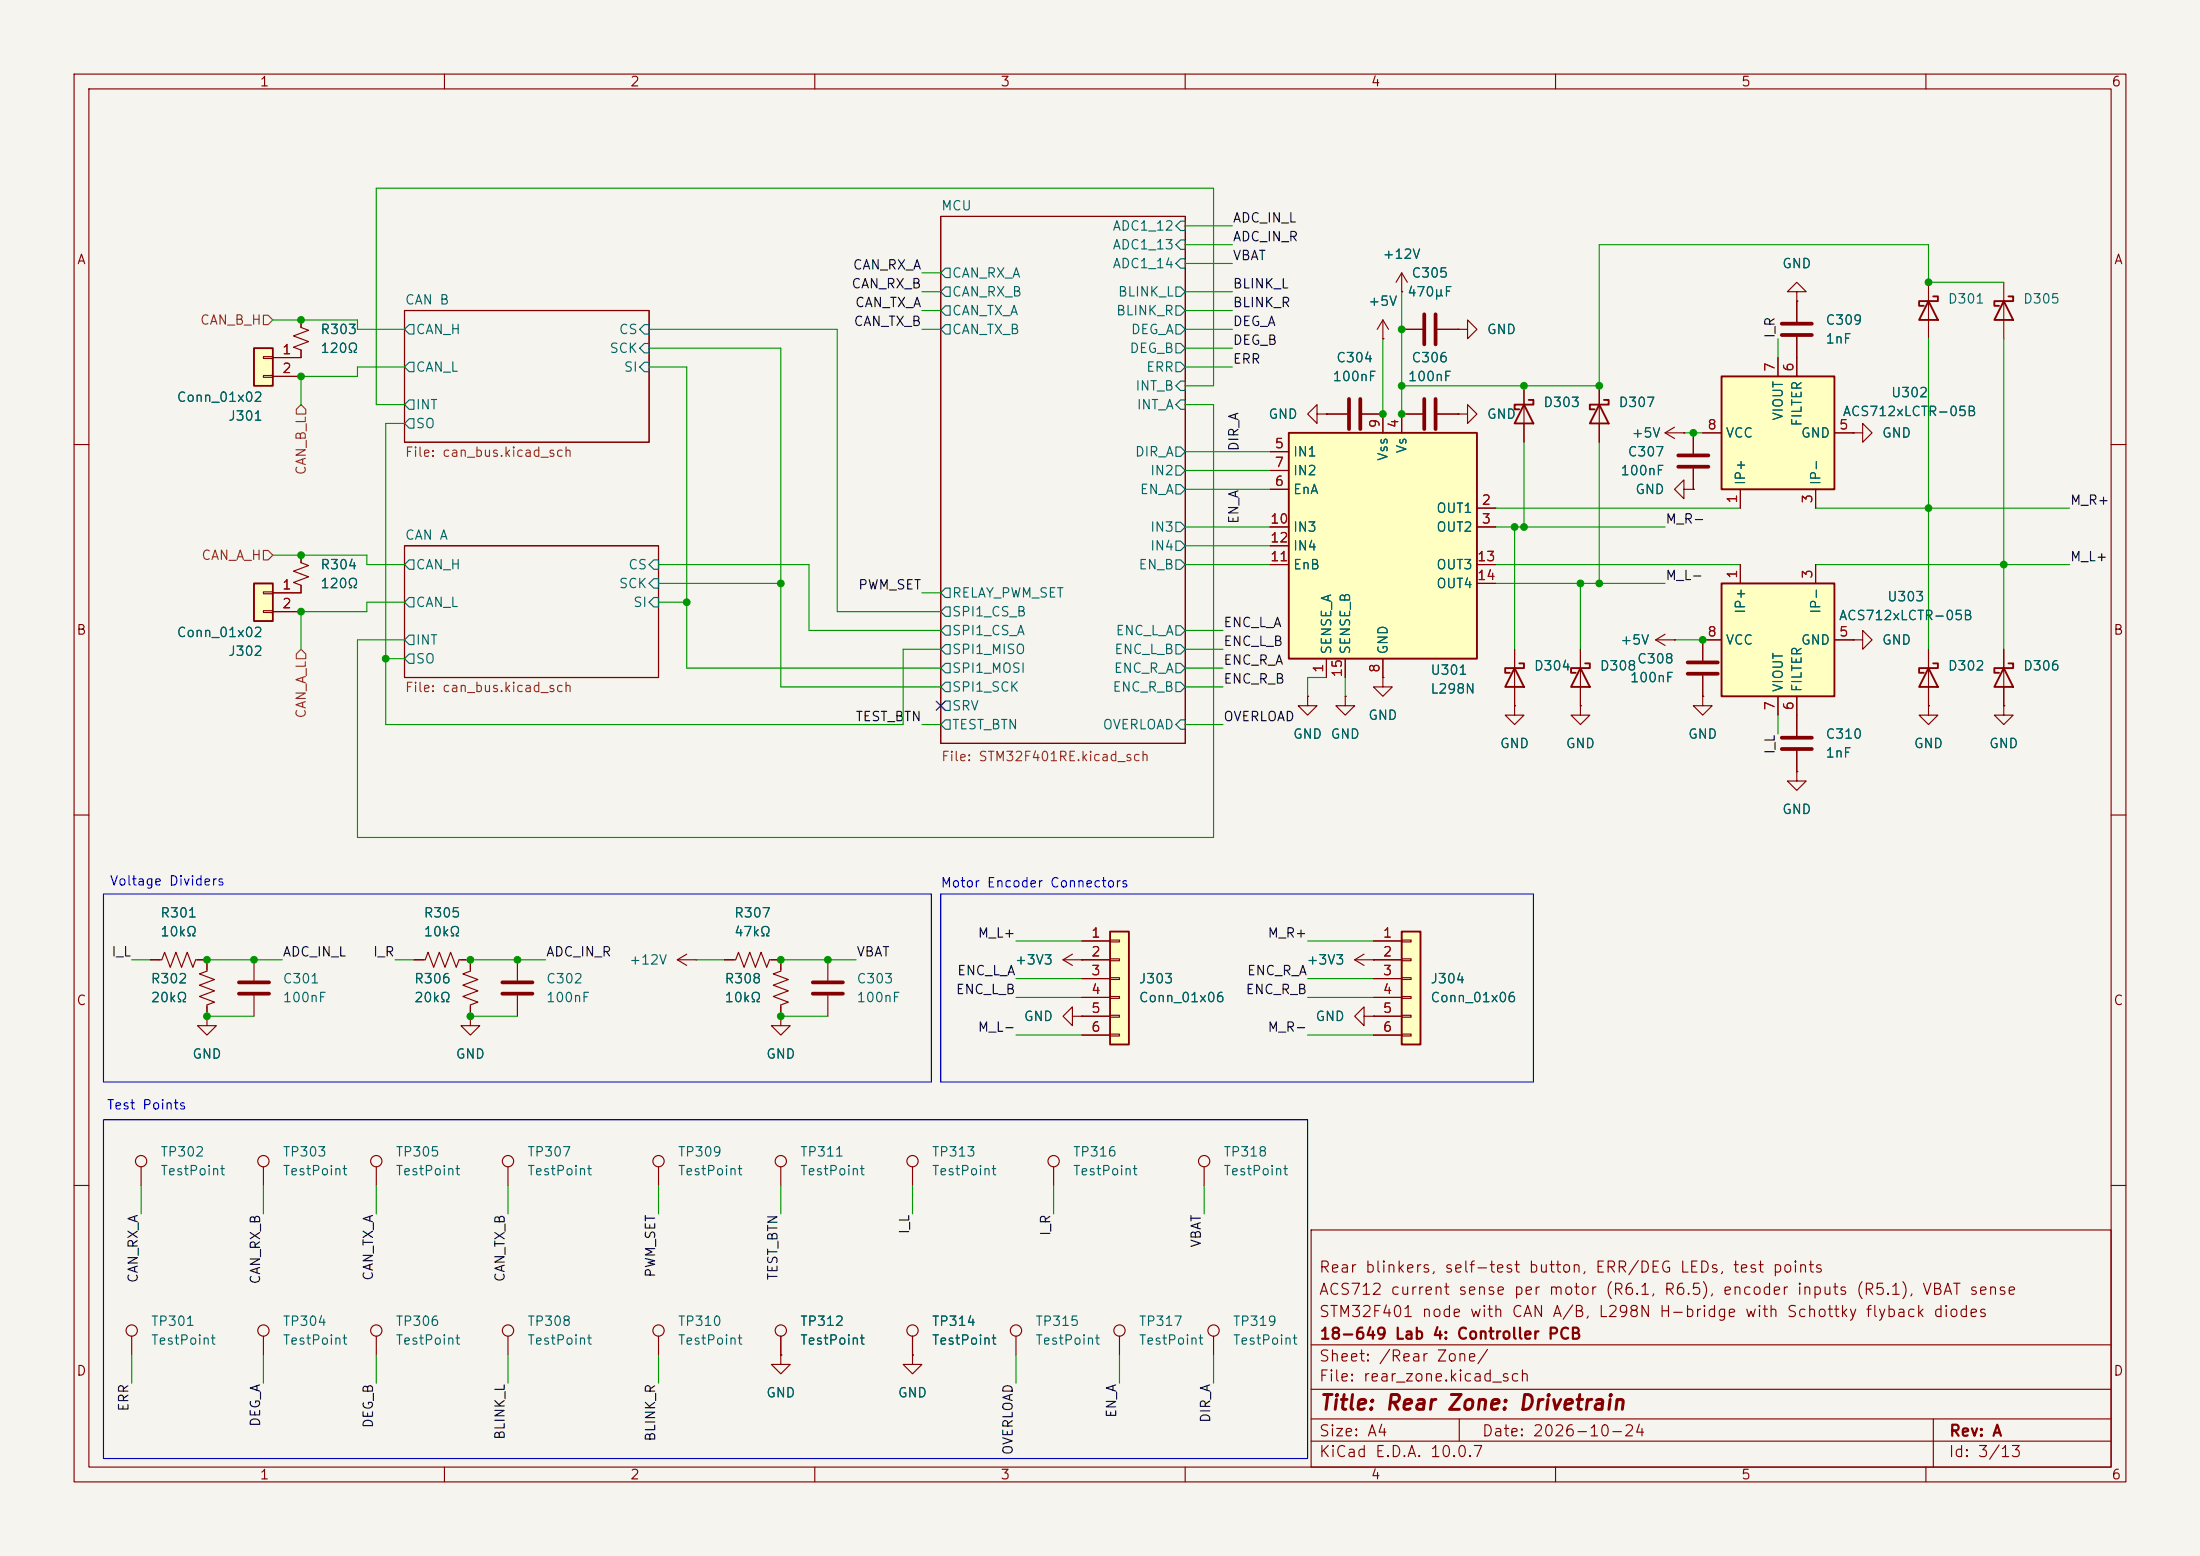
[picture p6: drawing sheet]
<svg xmlns="http://www.w3.org/2000/svg" width="297mm" height="210mm" viewBox="0 0 297 210" stroke-linecap="round" stroke-linejoin="round" font-family="sans-serif">
<path d="M0 0h297v210h-297z" fill="#f5f4ef" stroke="#f5f4ef" stroke-width=".14"/>
<g fill="none" stroke="#840000" stroke-width=".15">
<path d="M10 10h277v190h-277zM12 12h273v186h-273zM60 10v2M110 10v2M160 10v2M210 10v2M260 10v2M127 29.2h33v71.1h-33zM40.6 43.2v1l1.1 .4-2.1 .7 2.1 .8-2.1 .8 1 .3v1.1M54.6 41.9h33v17.8h-33zM250.2 58.4h1.3v-1.2l1.2 1.2-1.2 1.3v-1.3M250.2 58.4h.1"/>
<path d="M10 60h2M54.6 73.7h34.3v17.7h-34.3zM285 60h2M10 110h2M285 110h2M63.5 137.2v1.2h1.3l-1.3 1.3-1.3-1.3h1.3M63.5 137.2h.1M142.2 157.5v2.5M10 160h2M177 166h108v32h-108zM285 160h2M60 198v2"/>
<path d="M110 198v2M160 198v2M177 194.5h108M177 191.5h108M177 187.5h108M177 181.5h108M197 191.5v3M210 198v2M260 198v2M261 191.5v6.5"/>
<circle cx="142.2" cy="156.7" r=".76"/>
</g>
<g fill="none" stroke="#006464" stroke-width=".15">
<path d="M127.6 36.2h.7v1.3h-.7l-.6-.7zM127.6 38.7h.7v1.3h-.7l-.6-.6zM158.7 38.7h.7l.6 .7-.6 .6h-.7zM159.4 29.8h.6v1.3h-.6l-.7-.6zM159.4 32.4h.6v1.3h-.6l-.7-.7zM159.4 34.9h.6v1.3h-.6l-.7-.6zM55.2 43.8h.7v1.3h-.7l-.6-.6zM55.2 48.9h.7v1.3h-.7l-.6-.7zM55.2 54h.7v1.2h-.7l-.6-.6zM55.2 56.5h.7v1.3h-.7l-.6-.6zM87 43.8h.6v1.3h-.6l-.6-.6zM87 46.4h.6v1.2h-.6l-.6-.6z"/>
<path d="M87 48.9h.6v1.3h-.6l-.6-.7zM127.6 41.3h.7v1.2h-.7l-.6-.6zM127.6 43.8h.7v1.3h-.7l-.6-.6zM158.7 41.3h.7l.6 .6-.6 .6h-.7zM158.7 43.8h.7l.6 .7-.6 .6h-.7zM158.7 46.4h.7l.6 .6-.6 .6h-.7zM158.7 48.9h.7l.6 .6-.6 .7h-.7zM159.4 54h.6v1.2h-.6l-.7-.6zM159.4 51.4h.6v1.3h-.6l-.7-.6zM55.2 75.6h.7v1.2h-.7l-.6-.6zM87.6 78.7l.7-.6h.6v1.3h-.6zM88.3 75.6h.6v1.2h-.6l-.7-.6z"/>
<path d="M127.6 79.4h.7v1.2h-.7l-.6-.6zM158.7 60.3h.7l.6 .7-.6 .6h-.7zM158.7 65.4h.7l.6 .6-.6 .7h-.7zM158.7 75.6h.7l.6 .6-.6 .6h-.7zM158.7 62.9h.7l.6 .6-.6 .6h-.7zM158.7 70.5h.7l.6 .6-.6 .7h-.7zM158.7 73h.7l.6 .7-.6 .6h-.7zM55.2 80.6h.7v1.3h-.7l-.6-.6zM55.2 85.7h.7v1.3h-.7l-.6-.6zM55.2 88.3h.7v1.2h-.7l-.6-.6zM88.3 80.6h.6v1.3h-.6l-.7-.6zM127.6 84.5h.7v1.2h-.7l-.6-.6z"/>
<path d="M127.6 81.9h.7v1.3h-.7l-.6-.6zM127.6 87h.7v1.3h-.7l-.6-.7zM127.6 89.5h.7v1.3h-.7l-.6-.6zM127.6 92.1h.7v1.2h-.7l-.6-.6zM127.6 94.6h.7v1.3h-.7l-.6-.6zM127.6 97.2h.7v1.2h-.7l-.6-.6zM158.7 84.5h.7l.6 .6-.6 .6h-.7zM158.7 87h.7l.6 .6-.6 .7h-.7zM158.7 89.5h.7l.6 .7-.6 .6h-.7zM158.7 92.1h.7l.6 .6-.6 .6h-.7zM159.4 97.2h.6v1.2h-.6l-.7-.6z"/>
</g>
<path d="M232.4 50.8h15.2v15.2h-15.2z" fill="#ffffc2"/>
<path d="M232.4 50.8h15.2v15.2h-15.2zM260.3 40.6l1.3 2.6h-2.5zM261 40h.6v.6h-2.5v.7h.6M270.5 40.6l1.3 2.6h-2.6zM271.1 40h.7v.6h-2.6v.7h.7M260.3 90.2l1.3 2.5h-2.5zM261 89.5h.6v.7h-2.5v.6h.6M270.5 90.2l1.3 2.5h-2.6zM271.1 89.5h.7v.7h-2.6v.6h.7" fill="none" stroke="#840000" stroke-width=".25"/>
<g fill="none" stroke="#840000" stroke-width=".15">
<path d="M242.6 39.4h1.2l-1.2-1.3-1.3 1.3h1.3v1.2M260.3 38.1v7.6M270.5 38.1v7.6M179.1 55.9h2.8M183.9 55.9h2.8M229.9 58.4h2.5M240 48.3v2.5M242.6 40.6h.1M242.6 40.6v2.8M242.6 45.5v5.3M247.6 58.4h2.6M234.9 66v2.6"/>
<path d="M245.1 66v2.6M242.6 96.5v2.8M260.3 87.6v7.7M270.5 95.3v1.2h1.3l-1.3 1.3-1.3-1.3h1.3M270.5 95.3h.1M270.5 87.6v7.7M242.6 101.3v2.8M143.5 129.5l1.3 .8M143.5 129.5h2.5M144.8 137.2v-1.3l-1.3 1.3 1.3 1.2v-1.2h1.2M144.8 128.8l-1.3 .7M146 129.5h.1"/>
<path d="M146 137.2h.1M182.9 129.5h2.5M182.9 129.5l1.2 .8M184.1 137.2v-1.3l-1.2 1.3 1.2 1.2v-1.2h1.3M184.1 128.8l-1.2 .7M185.4 137.2h.1M185.4 129.5h.1M162.6 157.5v2.5M163.8 180.3v2.6"/>
<circle cx="162.6" cy="156.7" r=".76"/>
<circle cx="163.8" cy="179.6" r=".76"/>
</g>
<path d="M182.1 53.8v4.1M183.6 53.8v4.1M240.5 43.7h4.1M240.5 45.2h4.1M240.5 99.6h4.1M240.5 101.1h4.1" fill="none" stroke="#840000" stroke-width=".51"/>
<path d="M189.2 125.7h2.6v15.3h-2.6z" fill="#ffffc2"/>
<path d="M189.2 125.7h2.6v15.3h-2.6z" fill="none" stroke="#840000" stroke-width=".25"/>
<path d="M185.4 127h3.8M185.4 129.5h3.8M185.4 132.1h3.8M185.4 134.6h3.8M185.4 137.2h3.8M185.4 139.7h3.8M189.2 126.9h1.3v.2h-1.3zM189.2 129.4h1.3v.3h-1.3zM189.2 132h1.3v.2h-1.3zM189.2 134.5h1.3v.2h-1.3zM189.2 137h1.3v.3h-1.3zM189.2 139.6h1.3v.2h-1.3z" fill="none" stroke="#840000" stroke-width=".15"/>
<path d="M149.9 125.7h2.5v15.3h-2.5z" fill="#ffffc2"/>
<path d="M149.9 125.7h2.5v15.3h-2.5z" fill="none" stroke="#840000" stroke-width=".25"/>
<g fill="none" stroke="#840000" stroke-width=".15">
<path d="M40.6 74.9v1l1.1 .4-2.1 .8 2.1 .8-2.1 .7 1 .4v1M146 127h3.9M146 129.5h3.9M146 132.1h3.9M146 134.6h3.9M146 137.2h3.9M146 139.7h3.9M149.9 126.9h1.2v.2h-1.2zM149.9 129.4h1.2v.3h-1.2zM149.9 132h1.2v.2h-1.2zM149.9 134.5h1.2v.2h-1.2zM149.9 137h1.2v.3h-1.2z"/>
<path d="M149.9 139.6h1.2v.2h-1.2z"/>
</g>
<path d="M34.3 78.7h2.5v5.1h-2.5z" fill="#ffffc2"/>
<path d="M205.7 54.6l1.3 2.6h-2.5zM206.4 54h.6v.6h-2.5v.6h.6M215.9 54.6l1.3 2.6h-2.6zM216.5 54h.7v.6h-2.6v.6h.7M34.3 78.7h2.5v5.1h-2.5zM204.5 90.2l1.2 2.5h-2.5zM205.1 89.5h.6v.7h-2.5v.6h.6M213.4 90.2l1.2 2.5h-2.5zM214 89.5h.6v.7h-2.5v.6h.6" fill="none" stroke="#840000" stroke-width=".25"/>
<g fill="none" stroke="#840000" stroke-width=".15">
<path d="M205.7 52.1v7.6M215.9 52.1v7.6M224.8 58.4l1.3 .8M224.8 58.4h2.5M226.1 57.7l-1.3 .7M227.3 58.4h.1M228.6 58.4v2.8M35.6 79.9h1.2v.2h-1.2zM227.3 66v-1.2l-1.2 1.2 1.2 1.3v-1.3h1.3M228.6 66h.1M228.6 63.2v2.8M35.6 82.4h1.2v.3h-1.2z"/>
<path d="M36.8 80h3.8M36.8 82.6h3.8M204.5 95.3v1.2h1.2l-1.2 1.3-1.3-1.3h1.3M204.5 95.3h.1M204.5 87.6v7.7M213.4 95.3v1.2h1.2l-1.2 1.3-1.3-1.3h1.3M213.4 95.3h.1M213.4 87.6v7.7M223.5 86.4l1.3 .7M223.5 86.4h2.6M224.8 85.6l-1.3 .8M226.1 86.4h.1"/>
<path d="M229.9 94v1.3h1.2l-1.2 1.2-1.3-1.2h1.3M229.9 94h.1M229.9 86.4v2.8M229.9 91.2v2.8M242.6 104.1v1.3h1.2l-1.2 1.3-1.3-1.3h1.3M242.6 104.1h.1M20.3 129.5h1.5l.4-1 .8 2.1 .7-2.1 .8 2.1 .8-2.1 .7 2.1 .4-1.1h1.5M34.3 129.5v2.8M34.3 134.4v2.8M19 157.5v2.5M35.6 157.5v2.5"/>
<circle cx="19" cy="156.7" r=".76"/>
<circle cx="35.6" cy="156.7" r=".76"/>
</g>
<path d="M226.6 61.5h4M226.6 63h4M227.8 89.4h4.1M227.8 90.9h4.1M32.3 132.6h4M32.3 134.1h4" fill="none" stroke="#840000" stroke-width=".51"/>
<path d="M232.4 78.7h15.2v15.3h-15.2z" fill="#ffffc2"/>
<path d="M232.4 78.7h15.2v15.3h-15.2z" fill="none" stroke="#840000" stroke-width=".25"/>
<g fill="none" stroke="#840000" stroke-width=".15">
<path d="M189.2 39.4h.1M189.2 36.8l-.7 1.3M189.2 36.8l.8 1.3M189.2 36.8v2.6M177.8 55.9v-1.3l-1.3 1.3 1.3 1.3v-1.3h1.3M179.1 55.9h.1M186.7 45.7h.1M186.7 43.2l-.8 1.3M186.7 43.2l.8 1.3M186.7 43.2v2.5M189.2 44.5h2.8M189.2 55.9h2.8"/>
<path d="M194.1 44.5h2.7M194.1 55.9h2.7M196.8 55.9h1.3v-1.3l1.3 1.3-1.3 1.3v-1.3M196.8 55.9h.1M196.8 44.5h1.3v-1.3l1.3 1.3-1.3 1.2v-1.2M196.8 44.5h.1M234.9 76.2v2.5M245.1 76.2v2.5M176.5 94v1.3h1.3l-1.3 1.2-1.2-1.2h1.2M176.5 94h.1M181.6 94v1.3h1.3l-1.3 1.2-1.3-1.2h1.3M181.6 94h.1"/>
<path d="M186.7 91.4v1.3h1.3l-1.3 1.3-1.3-1.3h1.3M186.7 91.4h.1M229.9 86.4h2.5M240 94v2.5M242.6 94v2.5M247.6 86.4h2.6M27.9 129.5v1.6l-1 .3 2.1 .8-2.1 .8 2.1 .7-2.1 .8 2.1 .8-1.1 .3v1.6M27.9 137.2v1.2h1.3l-1.3 1.3-1.2-1.3h1.2M27.9 137.2h.1M17.8 180.3v2.6M35.6 180.3v2.6"/>
<circle cx="17.8" cy="179.6" r=".76"/>
<circle cx="35.6" cy="179.6" r=".76"/>
</g>
<path d="M192.3 42.4v4.1M192.3 53.8v4.1M193.8 42.4v4.1M193.8 53.8v4.1" fill="none" stroke="#840000" stroke-width=".51"/>
<path d="M174 58.4h25.4v30.5h-25.4z" fill="#ffffc2"/>
<path d="M174 58.4h25.4v30.5h-25.4z" fill="none" stroke="#840000" stroke-width=".25"/>
<g fill="none" stroke="#840000" stroke-width=".15">
<path d="M186.7 55.9v2.5M189.2 55.9v2.5M171.4 71.1h2.6M171.4 61h2.6M171.4 66h2.6M171.4 63.5h2.6M171.4 76.2h2.6M171.4 73.7h2.6M199.4 68.6h2.5M199.4 71.1h2.5M199.4 76.2h2.5M199.4 78.7h2.5"/>
<path d="M179.1 88.9v2.5M181.6 88.9v2.5M186.7 88.9v2.5M250.2 86.4h1.3v-1.3l1.2 1.3-1.2 1.2v-1.2M250.2 86.4h.1M260.3 95.3v1.2h1.3l-1.3 1.3-1.2-1.3h1.2M260.3 95.3h.1M55.9 129.5h1.5l.4-1 .7 2.1 .8-2.1 .8 2.1 .7-2.1 .8 2.1 .4-1.1h1.5v1.6l-1 .3 2 .8-2 .8 2 .7-2 .8 2 .8-1 .3v1.6M69.8 129.5v2.8M69.8 134.4v2.8M91.4 129.5h2.6M91.4 129.5l1.3 .8"/>
<path d="M92.7 128.8l-1.3 .7M94 129.5h.1M97.8 129.5h1.5l.4-1 .8 2.1 .7-2.1 .8 2.1 .7-2.1 .8 2.1 .4-1.1h1.5v1.6l-1 .3 2 .8-2 .8 2 .7-2 .8 2 .8-1 .3v1.6M105.4 137.2v1.2h1.3l-1.3 1.3-1.3-1.3h1.3M105.4 137.2h.1M111.8 129.5v2.8M111.8 134.4v2.8M50.8 157.5v2.5M68.6 157.5v2.5M88.9 157.5v2.5M105.4 157.5v2.5M123.2 157.5v2.5"/>
<path d="M50.8 180.3v2.6M68.6 180.3v2.6M88.9 180.3v2.6M105.4 182.9v1.3h1.3l-1.3 1.2-1.3-1.2h1.3M105.4 182.9h.1M105.4 180.3v2.6M123.2 182.9v1.3h1.3l-1.3 1.2-1.3-1.2h1.3M123.2 182.9h.1M123.2 180.3v2.6M137.2 180.3v2.6M151.1 180.3v2.6"/>
<circle cx="50.8" cy="156.7" r=".76"/>
<circle cx="68.6" cy="156.7" r=".76"/>
<circle cx="88.9" cy="156.7" r=".76"/>
<circle cx="105.4" cy="156.7" r=".76"/>
<circle cx="123.2" cy="156.7" r=".76"/>
<circle cx="50.8" cy="179.6" r=".76"/>
<circle cx="68.6" cy="179.6" r=".76"/>
<circle cx="88.9" cy="179.6" r=".76"/>
<circle cx="105.4" cy="179.6" r=".76"/>
<circle cx="123.2" cy="179.6" r=".76"/>
<circle cx="137.2" cy="179.6" r=".76"/>
<circle cx="151.1" cy="179.6" r=".76"/>
</g>
<path d="M67.8 132.6h4.1M67.8 134.1h4.1M109.7 132.6h4.1M109.7 134.1h4.1" fill="none" stroke="#840000" stroke-width=".51"/>
<path d="M34.3 47h2.5v5.1h-2.5z" fill="#ffffc2"/>
<path d="M34.3 47h2.5v5.1h-2.5z" fill="none" stroke="#840000" stroke-width=".25"/>
<g fill="none" stroke="#840000" stroke-width=".15">
<path d="M189.2 39.4h.1M35.6 48.1h1.2v.3h-1.2zM35.6 50.7h1.2v.2h-1.2zM36.8 50.8h3.8M40.6 47.2v1.1h-3.8M40.6 43.2v1M179.1 55.9h.1M179.1 55.9h2.8M183.9 55.9h2.8v2.5M186.7 45.7h.1M189.2 44.5h2.8M192 55.9h-2.8v2.5"/>
<path d="M194.1 55.9h2.7M194.1 44.5h2.7M196.8 44.5h.1M196.8 55.9h.1M205.7 52.1v2.5M205.7 57.2v2.5M215.9 52.1v2.5M215.9 57.2v2.5M227.3 58.4h.1M228.6 58.4v2.8M229.9 58.4h2.5M240 48.3v2.5"/>
<path d="M242.6 40.6h.1M242.6 40.6v2.8M242.6 45.5v5.3M247.6 58.4h2.6M250.2 58.4h.1M40.6 74.9v1M40.6 79v1h-3.8M171.4 71.1h2.6M171.4 61h2.6M171.4 66h2.6M171.4 63.5h2.6M171.4 76.2h2.6"/>
<path d="M171.4 73.7h2.6M199.4 68.6h2.5M199.4 71.1h2.5M199.4 76.2h2.5M199.4 78.7h2.5M228.6 66h.1M228.6 63.2v2.8M234.9 66v2.6M234.9 76.2v2.5M245.1 66v2.6M245.1 76.2v2.5M36.8 82.6h3.8"/>
<path d="M176.5 94h.1M179.1 88.9v2.5M181.6 94h.1M181.6 88.9v2.5M186.7 91.4h.1M186.7 88.9v2.5M204.5 95.3h.1M204.5 87.6v2.6M204.5 92.7v2.6M213.4 95.3h.1M213.4 87.6v2.6M213.4 92.7v2.6"/>
<path d="M226.1 86.4h.1M229.9 94h.1M229.9 91.2v2.8M232.4 86.4h-2.5v2.8M240 94v2.5M242.6 94v5.3M247.6 86.4h2.6M250.2 86.4h.1M260.3 95.3h.1M260.3 87.6v2.6M260.3 92.7v2.6M270.5 95.3h.1"/>
<path d="M270.5 87.6v2.6M270.5 92.7v2.6M242.6 104.1h.1M242.6 101.3v2.8M20.3 129.5h1.3M26.7 129.5h1.2v1.3M27.9 137.2h.1M27.9 135.9v1.3M55.9 129.5h1.2M62.2 129.5h1.3v1.3M63.5 137.2h.1M63.5 135.9v1.3"/>
<path d="M97.8 129.5h1.3M104.1 129.5h1.3v1.3M105.4 137.2h.1M105.4 135.9v1.3M146 137.2h.1M146 129.5h.1M146 129.5h3.9M146 127h3.9M146 132.1h3.9M146 134.6h3.9M146 137.2h3.9M146 139.7h3.9"/>
<path d="M185.4 129.5h.1M185.4 137.2h.1M185.4 129.5h3.8M185.4 127h3.8M185.4 132.1h3.8M185.4 134.6h3.8M185.4 137.2h3.8M185.4 139.7h3.8M105.4 182.9h.1M105.4 180.3v2.6M123.2 182.9h.1M123.2 180.3v2.6"/>
</g>
<path d="M35.6 42.5h.6l.6 .7-.6 .6h-.6zM40.6 54.6l.7 .6v.7h-1.3v-.7zM35.6 74.3h.6l.6 .6-.6 .7h-.6zM40.6 87.6l.7 .7v.6h-1.3v-.6z" fill="none" stroke="#725600" stroke-width=".15"/>
<g fill="none" stroke="#009600" stroke-width=".15">
<path d="M124.5 36.8h2.5M124.5 39.4h2.5M160 39.4h6.4M160 30.5h6.4M160 35.6h6.4M160 33h6.4M189.2 39.4v16.5M270.5 38.1h-10.2v-5.1h-44.4v19.1h-26.7M36.8 43.2h11.5v1.3h6.3M54.6 57.2h-2.5v40.6h69.8v-10.2h5.1M54.6 49.5h-6.3v1.3h-7.7v3.8M87.6 47h17.8v45.7h21.6"/>
<path d="M87.6 49.5h5.1v40.7h34.3M87.6 44.5h25.4v38.1h14M124.5 44.5h2.5M124.5 41.9h2.5M160 52.1h3.8v-26.7h-113v29.2h3.8M160 54.6h3.8v58.4h-115.5v-26.6h6.3M160 49.5h6.4M160 47h6.4M160 44.5h6.4M160 41.9h6.4M186.7 45.7v10.2M205.7 59.7v11.4"/>
<path d="M215.9 59.7v19M227.3 58.4h2.6M240 45.7v2.6M260.3 45.7v41.9M270.5 45.7v41.9M36.8 74.9h12.7v1.3h5.1M88.9 78.7h16.5M88.9 76.2h20.3v8.9h17.8M160 73.7h11.4M160 76.2h11.4M160 71.1h11.4M160 63.5h11.4"/>
<path d="M160 66h11.4M160 61h11.4M201.9 78.7h22.9M201.9 76.2h33M201.9 71.1h22.9M201.9 68.6h33M204.5 71.1v16.5M213.4 78.7v8.9M245.1 76.2h34.3M245.1 68.6h34.3M52.1 88.9h2.5M54.6 81.3h-5.1v1.3h-8.9v5"/>
<path d="M88.9 81.3h3.8M124.5 97.8h2.5M124.5 80h2.5M160 97.8h5.1M160 85.1h5.1M160 87.6h5.1M160 90.2h5.1M160 92.7h5.1M179.1 91.4h-2.6v2.6M181.6 91.4v2.6M226.1 86.4h3.8M240 96.5v2.6"/>
<path d="M17.8 129.5h2.5M27.9 129.5h10.2M27.9 137.2h6.4M53.3 129.5h2.6M63.5 129.5h10.2M63.5 137.2h6.3M94 129.5h3.8M105.4 129.5h10.2M105.4 137.2h6.4M137.2 132.1h8.8M137.2 127h8.8M137.2 139.7h8.8"/>
<path d="M137.2 134.6h8.8M176.5 132.1h8.9M176.5 127h8.9M176.5 139.7h8.9M176.5 134.6h8.9M19 160v3.8M35.6 160v3.8M50.8 160v3.8M68.6 160v3.8M88.9 160v3.8M105.4 160v3.8M123.2 160v3.8"/>
<path d="M142.2 160v3.8M162.6 160v3.8M17.8 182.9v3.8M35.6 182.9v3.8M50.8 182.9v3.8M68.6 182.9v3.8M88.9 182.9v3.8M137.2 182.9v3.8M151.1 182.9v3.8M163.8 182.9v3.8"/>
</g>
<path d="M126.4 94.6l1.2 1.3M127.6 94.6l-1.2 1.3" fill="none" stroke="#000084" stroke-width=".15"/>
<path d="M14 120.7h111.7v25.4h-111.7zM127 120.7h80v25.4h-80zM14 151.1h162.5v45.8h-162.5z" fill="none" stroke="#0000c2" stroke-width=".15"/>
<g fill="#009600" stroke="#009600" stroke-width=".14">
<circle cx="40.6" cy="43.2" r=".46"/>
<circle cx="52.1" cy="88.9" r=".46"/>
<circle cx="40.6" cy="74.9" r=".46"/>
<circle cx="40.6" cy="50.8" r=".46"/>
<circle cx="40.6" cy="82.6" r=".46"/>
<circle cx="27.9" cy="129.5" r=".46"/>
<circle cx="34.3" cy="129.5" r=".46"/>
<circle cx="27.9" cy="137.2" r=".46"/>
<circle cx="111.8" cy="129.5" r=".46"/>
<circle cx="105.4" cy="129.5" r=".46"/>
<circle cx="105.4" cy="137.2" r=".46"/>
<circle cx="92.7" cy="81.3" r=".46"/>
<circle cx="105.4" cy="78.7" r=".46"/>
<circle cx="69.8" cy="129.5" r=".46"/>
<circle cx="63.5" cy="129.5" r=".46"/>
<circle cx="63.5" cy="137.2" r=".46"/>
<circle cx="213.4" cy="78.7" r=".46"/>
<circle cx="205.7" cy="71.1" r=".46"/>
<circle cx="189.2" cy="55.9" r=".46"/>
<circle cx="189.2" cy="52.1" r=".46"/>
<circle cx="189.2" cy="44.5" r=".46"/>
<circle cx="186.7" cy="55.9" r=".46"/>
<circle cx="204.5" cy="71.1" r=".46"/>
<circle cx="229.9" cy="86.4" r=".46"/>
<circle cx="215.9" cy="78.7" r=".46"/>
<circle cx="205.7" cy="52.1" r=".46"/>
<circle cx="228.6" cy="58.4" r=".46"/>
<circle cx="260.3" cy="38.1" r=".46"/>
<circle cx="260.3" cy="68.6" r=".46"/>
<circle cx="215.9" cy="52.1" r=".46"/>
<circle cx="270.5" cy="76.2" r=".46"/>
</g>
<text font-size="2" fill="#840000" x="178" y="190.8">Title: Rear Zone: Drivetrain</text>
<g font-size="1.5" fill="#840000">
<text x="178" y="172.1">Rear blinkers, self-test button, ERR/DEG LEDs, test points</text>
<text x="178" y="178.1">STM32F401 node with CAN A/B, L298N H-bridge with Schottky flyback diodes</text>
<text x="178" y="175.1">ACS712 current sense per motor (R6.1, R6.5), encoder inputs (R5.1), VBAT sense</text>
<text x="178" y="184.1">Sheet: /Rear Zone/</text>
<text x="178" y="181.1">18-649 Lab 4: Controller PCB</text>
<text x="178" y="186.8">File: rear_zone.kicad_sch</text>
<text x="178" y="197">KiCad E.D.A. 10.0.7</text>
<text x="178" y="194.2">Size: A4</text>
<text x="200" y="194.2">Date: 2026-10-24</text>
<text x="263" y="197">Id: 3/13</text>
<text x="263" y="194.2">Rev: A</text>
</g>
<g font-size="1.3" fill="#840000">
<text x="35" y="12">1</text>
<text x="85" y="12">2</text>
<text x="135" y="12">3</text>
<text x="185" y="12">4</text>
<text x="235" y="12">5</text>
<text x="285" y="12">6</text>
<text x="10.3" y="36">A</text>
<text x="285.3" y="36">A</text>
<text x="10.2" y="86">B</text>
<text x="285.2" y="86">B</text>
<text x="10.2" y="136">C</text>
<text x="285.2" y="136">C</text>
<text x="10.2" y="186">D</text>
<text x="285.2" y="186">D</text>
<text x="35" y="200">1</text>
<text x="85" y="200">2</text>
<text x="135" y="200">3</text>
<text x="185" y="200">4</text>
<text x="235" y="200">5</text>
<text x="285" y="200">6</text>
</g>
<g font-size="1.3" fill="#006464">
<text x="127" y="28.7">MCU</text>
<text x="150.1" y="31.4">ADC1_12</text>
<text x="150.1" y="34">ADC1_13</text>
<text x="186.6" y="35.3">+12V</text>
<text x="54.6" y="41.4">CAN B</text>
<text x="128.4" y="37.8">CAN_RX_A</text>
<text x="128.4" y="40.3">CAN_RX_B</text>
<text x="150.1" y="36.5">ADC1_14</text>
<text x="150.8" y="40.3">BLINK_L</text>
<text x="184.6" y="41.6">+5V</text>
<text x="189.9" y="40.3">470μF</text>
<text x="190.5" y="37.8">C305</text>
<text x="240.5" y="36.5">GND</text>
<text x="262.9" y="41.3">D301</text>
<text x="273" y="41.3">D305</text>
<text x="43.2" y="45.4">R303</text>
<text x="43.2" y="48">120Ω</text>
<text x="56" y="45.4">CAN_H</text>
<text x="82.2" y="48">SCK</text>
<text x="83.5" y="45.4">CS</text>
<text x="128.4" y="42.9">CAN_TX_A</text>
<text x="128.4" y="45.4">CAN_TX_B</text>
<text x="150.6" y="42.9">BLINK_R</text>
<text x="152.4" y="48">DEG_B</text>
<text x="152.6" y="45.4">DEG_A</text>
<text x="200.6" y="45.4">GND</text>
<text x="246.4" y="44.1">C309</text>
<text x="246.4" y="46.7">1nF</text>
<text x="56" y="50.5">CAN_L</text>
<text x="84.1" y="50.5">SI</text>
<text x="153.2" y="53">INT_B</text>
<text x="154.6" y="50.5">ERR</text>
<text x="179.8" y="51.8">100nF</text>
<text x="180.3" y="49.2">C304</text>
<text x="190" y="51.8">100nF</text>
<text x="190.5" y="49.2">C306</text>
<text x="255.2" y="53.9">U302</text>
<text x="23.8" y="54.6">Conn_01x02</text>
<text x="30.7" y="57.1">J301</text>
<text x="56" y="55.6">INT</text>
<text x="56" y="58.1">SO</text>
<text x="153.4" y="55.6">INT_A</text>
<text x="171.2" y="56.8">GND</text>
<text x="200.6" y="56.8">GND</text>
<text x="208.3" y="55.3">D303</text>
<text x="218.4" y="55.3">D307</text>
<text x="220.2" y="59.4">+5V</text>
<text x="232.9" y="59.4">VCC</text>
<text x="241" y="56.9" transform="rotate(-90 241 56.9)">VIOUT</text>
<text x="243" y="59.4">GND</text>
<text x="243.5" y="57.6" transform="rotate(-90 243.5 57.6)">FILTER</text>
<text x="248.7" y="56.5">ACS712xLCTR-05B</text>
<text x="254" y="59.4">GND</text>
<text x="153.1" y="61.9">DIR_A</text>
<text x="155.2" y="64.5">IN2</text>
<text x="174.5" y="61.9">IN1</text>
<text x="174.5" y="64.5">IN2</text>
<text x="187.7" y="62.3" transform="rotate(-90 187.7 62.3)">Vss</text>
<text x="190.2" y="61.3" transform="rotate(-90 190.2 61.3)">Vs</text>
<text x="218.7" y="64.5">100nF</text>
<text x="219.7" y="61.9">C307</text>
<text x="235.9" y="65.6" transform="rotate(-90 235.9 65.6)">IP+</text>
<text x="246.1" y="65.6" transform="rotate(-90 246.1 65.6)">IP-</text>
<text x="153.8" y="67">EN_A</text>
<text x="174.5" y="67">EnA</text>
<text x="193.8" y="69.5">OUT1</text>
<text x="220.7" y="67">GND</text>
<text x="43.2" y="77.2">R304</text>
<text x="54.6" y="73.2">CAN A</text>
<text x="56" y="77.2">CAN_H</text>
<text x="84.7" y="77.2">CS</text>
<text x="153.6" y="77.2">EN_B</text>
<text x="155.2" y="72.1">IN3</text>
<text x="155.2" y="74.6">IN4</text>
<text x="174.5" y="72.1">IN3</text>
<text x="174.5" y="77.2">EnB</text>
<text x="174.5" y="74.6">IN4</text>
<text x="193.8" y="72.1">OUT2</text>
<text x="193.8" y="77.2">OUT3</text>
<text x="43.2" y="79.7">120Ω</text>
<text x="56" y="82.2">CAN_L</text>
<text x="83.5" y="79.7">SCK</text>
<text x="85.4" y="82.2">SI</text>
<text x="128.4" y="81">RELAY_PWM_SET</text>
<text x="128.4" y="83.5">SPI1_CS_B</text>
<text x="193.8" y="79.7">OUT4</text>
<text x="235.9" y="82.9" transform="rotate(-90 235.9 82.9)">IP+</text>
<text x="246.1" y="82.9" transform="rotate(-90 246.1 82.9)">IP-</text>
<text x="254.7" y="81.5">U303</text>
<text x="23.8" y="86.3">Conn_01x02</text>
<text x="30.7" y="88.8">J302</text>
<text x="56" y="87.3">INT</text>
<text x="56" y="89.9">SO</text>
<text x="128.4" y="86.1">SPI1_CS_A</text>
<text x="128.4" y="88.6">SPI1_MISO</text>
<text x="150.3" y="88.6">ENC_L_B</text>
<text x="150.5" y="86.1">ENC_L_A</text>
<text x="180" y="88.4" transform="rotate(-90 180 88.4)">SENSE_A</text>
<text x="182.6" y="88.4" transform="rotate(-90 182.6 88.4)">SENSE_B</text>
<text x="187.7" y="88.4" transform="rotate(-90 187.7 88.4)">GND</text>
<text x="218.6" y="87.3">+5V</text>
<text x="220.9" y="89.9">C308</text>
<text x="232.9" y="87.3">VCC</text>
<text x="243" y="87.3">GND</text>
<text x="248.2" y="84">ACS712xLCTR-05B</text>
<text x="254" y="87.3">GND</text>
<text x="128.4" y="91.1">SPI1_MOSI</text>
<text x="128.4" y="93.7">SPI1_SCK</text>
<text x="150.1" y="93.7">ENC_R_B</text>
<text x="150.3" y="91.1">ENC_R_A</text>
<text x="193" y="91.4">U301</text>
<text x="193" y="93.9">L298N</text>
<text x="207" y="90.8">D304</text>
<text x="215.9" y="90.8">D308</text>
<text x="220" y="92.4">100nF</text>
<text x="241" y="93.5" transform="rotate(-90 241 93.5)">VIOUT</text>
<text x="243.5" y="93.5" transform="rotate(-90 243.5 93.5)">FILTER</text>
<text x="262.9" y="90.8">D302</text>
<text x="273" y="90.8">D306</text>
<text x="128.4" y="96.2">SRV</text>
<text x="128.4" y="98.8">TEST_BTN</text>
<text x="148.8" y="98.8">OVERLOAD</text>
<text x="174.5" y="100">GND</text>
<text x="179.5" y="100">GND</text>
<text x="184.6" y="97.5">GND</text>
<text x="202.4" y="101.3">GND</text>
<text x="211.3" y="101.3">GND</text>
<text x="227.8" y="100">GND</text>
<text x="246.4" y="100">C310</text>
<text x="258.3" y="101.3">GND</text>
<text x="268.4" y="101.3">GND</text>
<text x="246.4" y="102.6">1nF</text>
<text x="240.5" y="110.2">GND</text>
<text x="21.6" y="124.2">R301</text>
<text x="57.1" y="124.2">R305</text>
<text x="99" y="124.2">R307</text>
<text x="21.6" y="126.7">10kΩ</text>
<text x="57.1" y="126.7">10kΩ</text>
<text x="84.9" y="130.5">+12V</text>
<text x="99" y="126.7">47kΩ</text>
<text x="136.9" y="130.5">+3V3</text>
<text x="176.3" y="130.5">+3V3</text>
<text x="20.3" y="133">R302</text>
<text x="20.3" y="135.6">20kΩ</text>
<text x="38.1" y="133">C301</text>
<text x="38.1" y="135.6">100nF</text>
<text x="55.8" y="133">R306</text>
<text x="55.8" y="135.6">20kΩ</text>
<text x="73.6" y="133">C302</text>
<text x="73.6" y="135.6">100nF</text>
<text x="97.7" y="133">R308</text>
<text x="97.7" y="135.6">10kΩ</text>
<text x="115.6" y="133">C303</text>
<text x="115.6" y="135.6">100nF</text>
<text x="153.7" y="133">J303</text>
<text x="153.7" y="135.6">Conn_01x06</text>
<text x="193" y="133">J304</text>
<text x="193" y="135.6">Conn_01x06</text>
<text x="25.9" y="143.2">GND</text>
<text x="61.4" y="143.2">GND</text>
<text x="103.3" y="143.2">GND</text>
<text x="138.1" y="138.1">GND</text>
<text x="177.5" y="138.1">GND</text>
<text x="21.6" y="156.4">TP302</text>
<text x="21.6" y="159">TestPoint</text>
<text x="38.1" y="156.4">TP303</text>
<text x="38.1" y="159">TestPoint</text>
<text x="53.3" y="156.4">TP305</text>
<text x="53.3" y="159">TestPoint</text>
<text x="71.1" y="156.4">TP307</text>
<text x="71.1" y="159">TestPoint</text>
<text x="91.4" y="156.4">TP309</text>
<text x="91.4" y="159">TestPoint</text>
<text x="107.9" y="156.4">TP311</text>
<text x="107.9" y="159">TestPoint</text>
<text x="125.7" y="156.4">TP313</text>
<text x="125.7" y="159">TestPoint</text>
<text x="144.8" y="156.4">TP316</text>
<text x="144.8" y="159">TestPoint</text>
<text x="165.1" y="156.4">TP318</text>
<text x="165.1" y="159">TestPoint</text>
<text x="20.3" y="179.3">TP301</text>
<text x="38.1" y="179.3">TP304</text>
<text x="53.3" y="179.3">TP306</text>
<text x="71.1" y="179.3">TP308</text>
<text x="91.4" y="179.3">TP310</text>
<text x="107.9" y="179.3">TP312</text>
<text x="125.7" y="179.3">TP314</text>
<text x="139.7" y="179.3">TP315</text>
<text x="153.7" y="179.3">TP317</text>
<text x="166.4" y="179.3">TP319</text>
<text x="20.3" y="181.8">TestPoint</text>
<text x="38.1" y="181.8">TestPoint</text>
<text x="53.3" y="181.8">TestPoint</text>
<text x="71.1" y="181.8">TestPoint</text>
<text x="91.4" y="181.8">TestPoint</text>
<text x="107.9" y="181.8">TestPoint</text>
<text x="125.7" y="181.8">TestPoint</text>
<text x="139.7" y="181.8">TestPoint</text>
<text x="153.7" y="181.8">TestPoint</text>
<text x="166.4" y="181.8">TestPoint</text>
<text x="103.3" y="188.9">GND</text>
<text x="121.1" y="188.9">GND</text>
</g>
<g font-size="1.3" fill="#0f0f0f">
<text x="166.3" y="35.4">VBAT</text>
<text x="166.3" y="30.4">ADC_IN_L</text>
<text x="166.3" y="32.9">ADC_IN_R</text>
<text x="114.9" y="39.2">CAN_RX_B</text>
<text x="115" y="36.7">CAN_RX_A</text>
<text x="115.3" y="41.8">CAN_TX_A</text>
<text x="166.3" y="39.2">BLINK_L</text>
<text x="166.3" y="41.8">BLINK_R</text>
<text x="115.2" y="44.3">CAN_TX_B</text>
<text x="166.3" y="46.9">DEG_B</text>
<text x="166.3" y="44.3">DEG_A</text>
<text x="239.9" y="45.7" transform="rotate(-90 239.9 45.7)">I_R</text>
<text x="166.3" y="49.4">ERR</text>
<text x="167.5" y="61" transform="rotate(-90 167.5 61)">DIR_A</text>
<text x="167.5" y="70.8" transform="rotate(-90 167.5 70.8)">EN_A</text>
<text x="224.8" y="71">M_R-</text>
<text x="279.4" y="68.5">M_R+</text>
<text x="279.4" y="76.1">M_L+</text>
<text x="115.8" y="79.9">PWM_SET</text>
<text x="224.8" y="78.6">M_L-</text>
<text x="165.1" y="85">ENC_L_A</text>
<text x="165.1" y="87.5">ENC_L_B</text>
<text x="165.1" y="90">ENC_R_A</text>
<text x="165.1" y="92.6">ENC_R_B</text>
<text x="115.4" y="97.7">TEST_BTN</text>
<text x="165.1" y="97.7">OVERLOAD</text>
<text x="239.9" y="101.9" transform="rotate(-90 239.9 101.9)">I_L</text>
<text x="15" y="129.4">I_L</text>
<text x="38.1" y="129.4">ADC_IN_L</text>
<text x="50.3" y="129.4">I_R</text>
<text x="73.6" y="129.4">ADC_IN_R</text>
<text x="115.5" y="129.4">VBAT</text>
<text x="129.1" y="132">ENC_L_A</text>
<text x="131.9" y="126.9">M_L+</text>
<text x="168.3" y="132">ENC_R_A</text>
<text x="171" y="126.9">M_R+</text>
<text x="128.9" y="134.5">ENC_L_B</text>
<text x="168.1" y="134.5">ENC_R_B</text>
<text x="131.9" y="139.6">M_L-</text>
<text x="171" y="139.6">M_R-</text>
<text x="123.1" y="166.7" transform="rotate(-90 123.1 166.7)">I_L</text>
<text x="142.1" y="166.9" transform="rotate(-90 142.1 166.9)">I_R</text>
<text x="18.9" y="173.2" transform="rotate(-90 18.9 173.2)">CAN_RX_A</text>
<text x="35.4" y="173.4" transform="rotate(-90 35.4 173.4)">CAN_RX_B</text>
<text x="50.7" y="172.9" transform="rotate(-90 50.7 172.9)">CAN_TX_A</text>
<text x="68.5" y="173.1" transform="rotate(-90 68.5 173.1)">CAN_TX_B</text>
<text x="88.8" y="172.5" transform="rotate(-90 88.8 172.5)">PWM_SET</text>
<text x="105.3" y="172.9" transform="rotate(-90 105.3 172.9)">TEST_BTN</text>
<text x="162.4" y="168.5" transform="rotate(-90 162.4 168.5)">VBAT</text>
<text x="17.7" y="190.6" transform="rotate(-90 17.7 190.6)">ERR</text>
<text x="151" y="191.5" transform="rotate(-90 151 191.5)">EN_A</text>
<text x="35.4" y="192.7" transform="rotate(-90 35.4 192.7)">DEG_A</text>
<text x="50.7" y="192.8" transform="rotate(-90 50.7 192.8)">DEG_B</text>
<text x="68.5" y="194.4" transform="rotate(-90 68.5 194.4)">BLINK_L</text>
<text x="88.8" y="194.7" transform="rotate(-90 88.8 194.7)">BLINK_R</text>
<text x="137" y="196.5" transform="rotate(-90 137 196.5)">OVERLOAD</text>
<text x="163.7" y="192.1" transform="rotate(-90 163.7 192.1)">DIR_A</text>
</g>
<g font-size="1.3" fill="#725600">
<text x="26.9" y="44.1">CAN_B_H</text>
<text x="41.6" y="64.2" transform="rotate(-90 41.6 64.2)">CAN_B_L</text>
<text x="54.6" y="62">File: can_bus.kicad_sch</text>
<text x="27.1" y="75.9">CAN_A_H</text>
<text x="54.6" y="93.7">File: can_bus.kicad_sch</text>
<text x="41.6" y="97.1" transform="rotate(-90 41.6 97.1)">CAN_A_L</text>
<text x="127" y="103.1">File: STM32F401RE.kicad_sch</text>
</g>
<g font-size="1.3" fill="#a90000">
<text x="38" y="48.1">1</text>
<text x="38" y="50.7">2</text>
<text x="239.9" y="50.3" transform="rotate(-90 239.9 50.3)">7</text>
<text x="242.4" y="50.3" transform="rotate(-90 242.4 50.3)">6</text>
<text x="186.6" y="57.9" transform="rotate(-90 186.6 57.9)">9</text>
<text x="189.1" y="57.9" transform="rotate(-90 189.1 57.9)">4</text>
<text x="230.4" y="58.3">8</text>
<text x="248.2" y="58.3">5</text>
<text x="172" y="60.8">5</text>
<text x="172" y="65.9">6</text>
<text x="172" y="63.4">7</text>
<text x="171.4" y="71">10</text>
<text x="199.9" y="68.4">2</text>
<text x="199.9" y="71">3</text>
<text x="234.8" y="68" transform="rotate(-90 234.8 68)">1</text>
<text x="245" y="68" transform="rotate(-90 245 68)">3</text>
<text x="171.4" y="76.1">11</text>
<text x="171.4" y="73.5">12</text>
<text x="199.3" y="76.1">13</text>
<text x="38" y="79.9">1</text>
<text x="38" y="82.4">2</text>
<text x="199.3" y="78.6">14</text>
<text x="234.8" y="78.2" transform="rotate(-90 234.8 78.2)">1</text>
<text x="245" y="78.2" transform="rotate(-90 245 78.2)">3</text>
<text x="230.4" y="86.2">8</text>
<text x="248.2" y="86.2">5</text>
<text x="178.9" y="90.9" transform="rotate(-90 178.9 90.9)">1</text>
<text x="181.5" y="91.5" transform="rotate(-90 181.5 91.5)">15</text>
<text x="186.6" y="90.9" transform="rotate(-90 186.6 90.9)">8</text>
<text x="239.9" y="96" transform="rotate(-90 239.9 96)">7</text>
<text x="242.4" y="96" transform="rotate(-90 242.4 96)">6</text>
<text x="147.2" y="126.9">1</text>
<text x="147.2" y="129.4">2</text>
<text x="147.2" y="131.9">3</text>
<text x="186.6" y="126.9">1</text>
<text x="186.6" y="129.4">2</text>
<text x="186.6" y="131.9">3</text>
<text x="147.2" y="134.5">4</text>
<text x="147.2" y="137">5</text>
<text x="186.6" y="134.5">4</text>
<text x="186.6" y="137">5</text>
<text x="147.2" y="139.6">6</text>
<text x="186.6" y="139.6">6</text>
</g>
<g font-size="1.3" fill="#0000c2">
<text x="14.7" y="119.8">Voltage Dividers</text>
<text x="126.9" y="120.1">Motor Encoder Connectors</text>
<text x="14.3" y="150.1">Test Points</text>
</g>
</svg>
